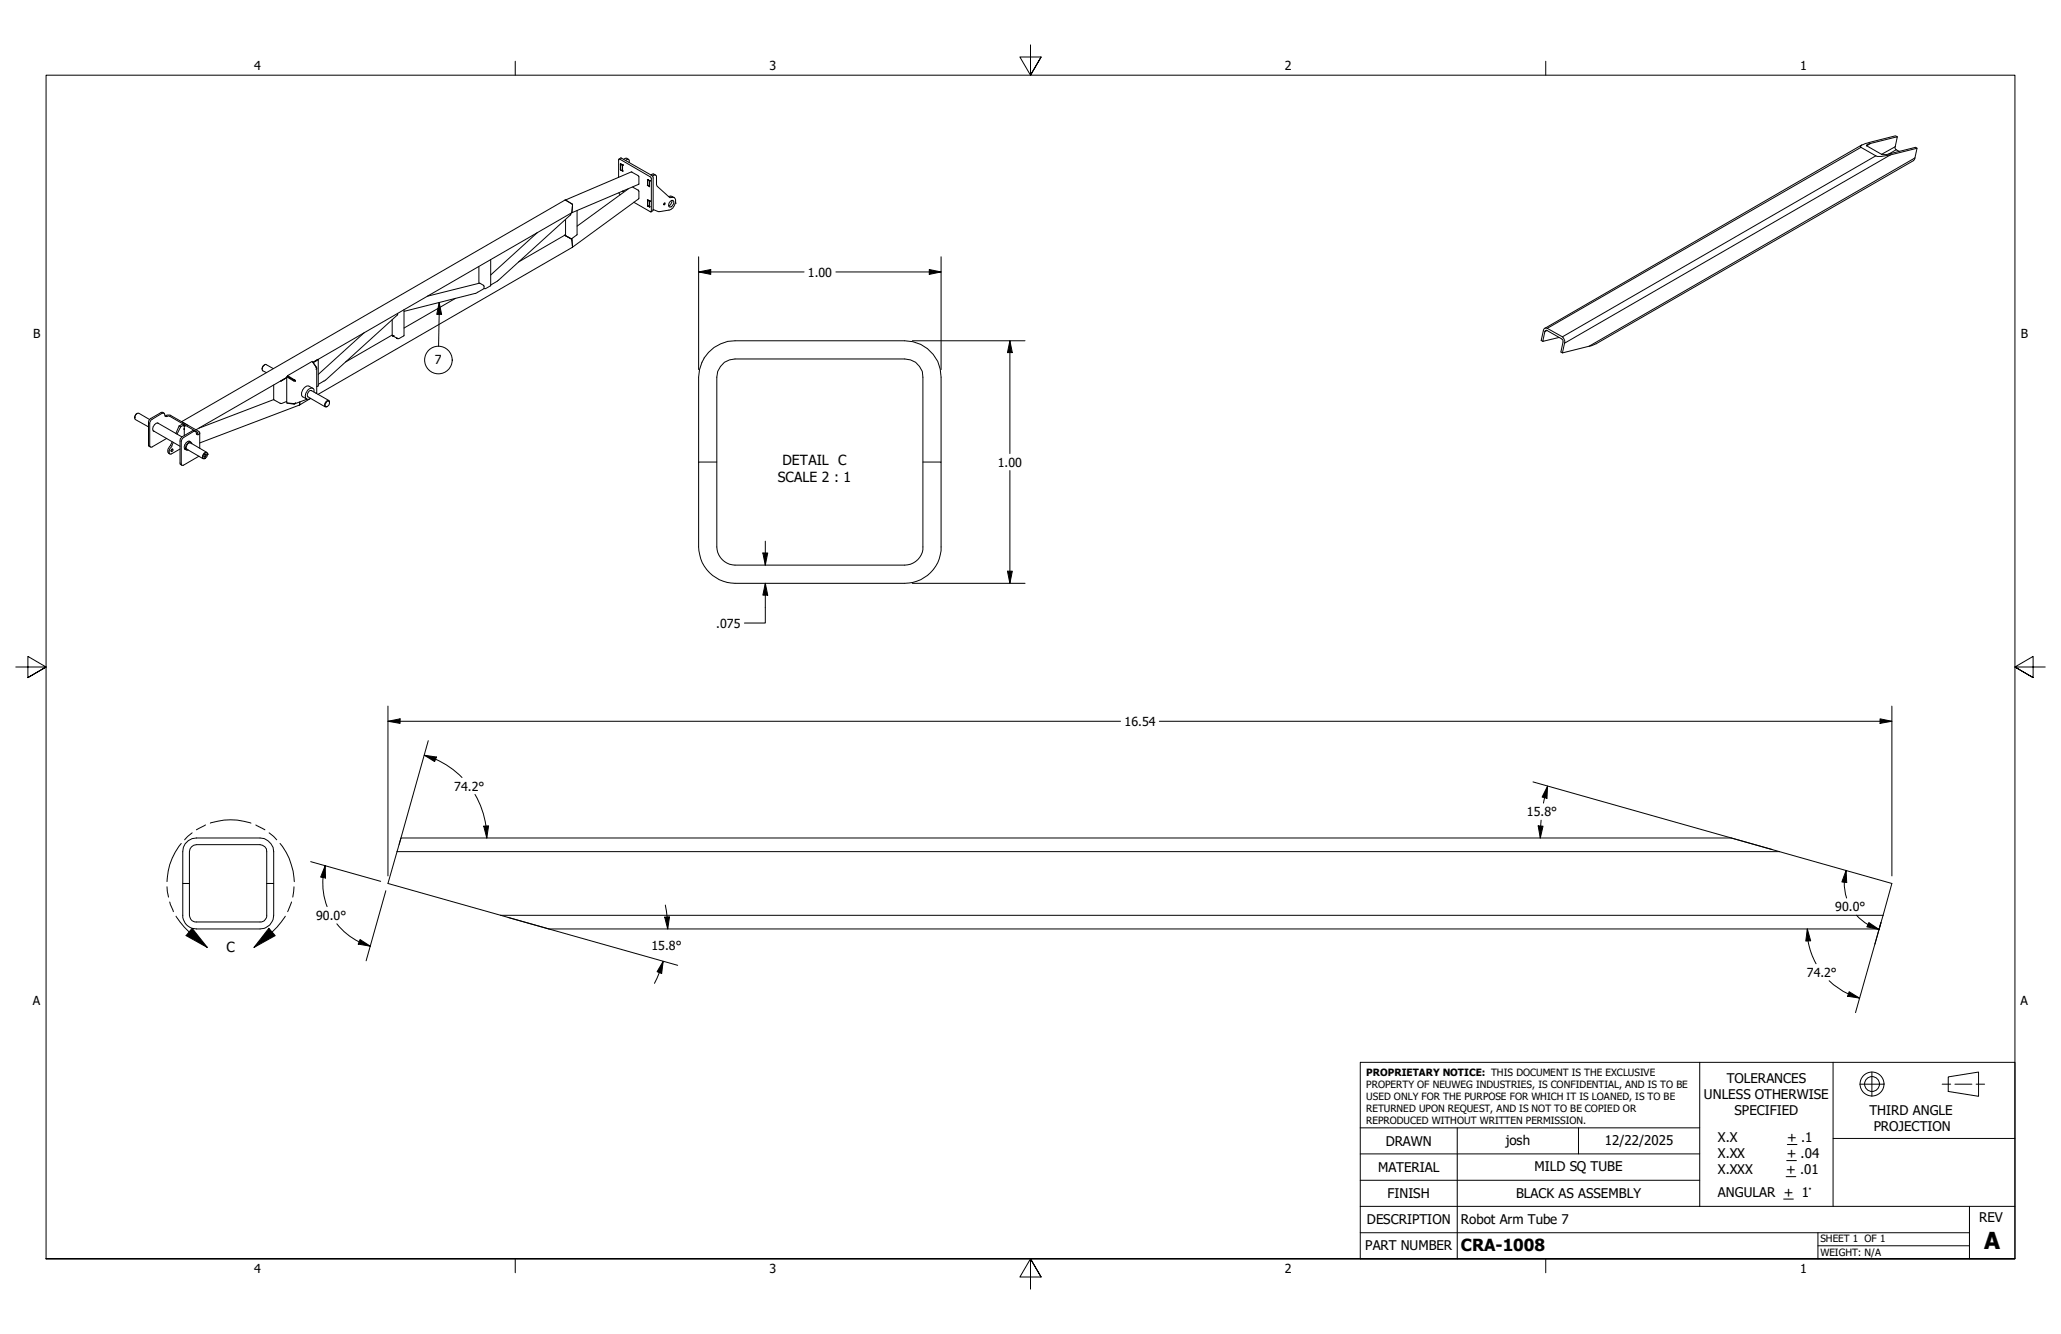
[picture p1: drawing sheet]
<svg xmlns="http://www.w3.org/2000/svg" width="432mm" height="279mm" viewBox="0 0 432 279" stroke-linecap="round" stroke-linejoin="round" font-family="sans-serif">
<!-- layer: Visible (ANSI) -->
<g fill="none" stroke="#000" stroke-width=".21">
<path d="M129.6 37.1l.1-3.8 6.7 3.8 .1 7.2-.2 .1-3.5-2M129.7 33.3l.5-.2 6.6 3.9v7.1l-.4 .3M130 35.5v.1M130 34.4v1.2M130 35.6h.1M130 34.4h.1M130 35.6l.4 .2M130 34.4l.4 .2M130 34.4l.4 .1M130.4 34.5h.1M130.4 35.8h.1M130.4 34.5v.1"/>
<path d="M130.4 34.6v1.2M130.4 34.6h.1M130.7 33.3l.6-.2 .4 .3M131.1 33.6l.2-.1a.3 .3 0 0 1 .4-.1 .3 .3 0 0 1 .1 .3v.3M131.6 39.6l-10.7 7.8M132.5 39.2l1.3 .7v1.8l-13.9 10.1M135.7 37.6h.1M135.6 38.8h.1M135.6 38.8l.1 .1M135.7 37.7l.4 .1zM135.7 38.9l.4 .2M135.7 38.9h.1"/>
<path d="M135.7 38.8l.4 .3M135.7 37.6v1.2M136.1 37.9h.1M136.1 39.1h.1M136.1 37.8h.1M136.1 37.8v.1M136.1 37.8v1.3M136.1 37.9v1.2M136.3 36.6l.5-.2 .6 .3M136.7 36.9l.3-.2a.34 .34 0 0 1 .4 0 .34 .34 0 0 1 .1 .3v1.7l.2 .3 2.6 2.4 .5-.1a.77 .77 0 0 1 .7 1.2l-.5 1-.7 .5-2.4 .3-1.1-.4M390.1 30.4l-66.4 38.4M397.5 28.6l-.4-.2-5.5 1.4-1.5 .6-.3 .3 3.2 1.9a5.6 5.6 0 0 0 3-.2l5.6-1.3-.3-.2-5.8 1.4-1.2 .1-3.3-2 .4-.2 6.1-1.6-.5 2.3 .3 .5 .6 .3"/>
<path d="M401.6 31.1l-.5 2.2-.2 .4-66.5 38.3-1.1 .5-6 1.4-.3-.2 .5-2.1-.2-.5-3.3-1.9-.3 .3-.5 2 3.4-.8M100.3 55.8v3.5M102.8 54.4v5.4l-1.1 .7h-.3M112.6 48.7l-9.8 8.9M118.3 49.3l1.5 .9 .1 1.6M118.3 49.3l-9.7 5.6M118.4 41.9l13.9-5.9 1.4 .8 .2 .2-.1 1.6-14 6M118.5 49.1l-.2 .2M119.6 44.7v.3l-15.2 13.7-1.6 1M119.8 44.6l.1-1.9-1.5-.8-80.4 46.4M119.8 44.6l-54.2 31.3 .9-.6M119.9 51.8l-53.3 30.8"/>
<path d="M120.9 44.1v5l-1.1 .9h-.2l-1.1-.7v-3.3M129.7 40.4l.3 .4M130.4 40.1h.1M135.6 43.1h.1M135.7 43.1h.1M135.7 41.9v1.2M135.7 41.9h.1M135.7 41.9l.4 .2M135.7 43.1l.4 .2M136.1 42.2h.1M136.1 43.3h.1M136.1 42.1h.1"/>
<path d="M136.1 42.1v.1M136.1 42.2v1.1M140.1 41.1h.6l.5 .3M140.3 42.3a.46 .46 0 0 1 .7-.3 .46 .46 0 0 1 0 .8l-.2 .3a.44 .44 0 0 1-.6 .2 .44 .44 0 0 1-.1-.7zM140.8 42l-.3 .8-.4 .3M141.5 42.5h.1M55.4 76.4l-.3 .3-.2 .6M57.3 77.2l-1.5-.8a.83 .83 0 0 0-.8 .4 .83 .83 0 0 0 .1 .9l.7 .3M58.9 79.8l1.2-.7-19.1 10.9M60.1 78.9h.1l1.3 .7v.2M60.1 78.9v5.5l1.4 .1 .4-.1-.3 .2M60.1 79.1l-1.4 .7"/>
<path d="M60.1 78.9l1.4 .9M60.3 78.7l-.1 .1 1.4 .8v-.1M60.3 78.7l1.3 .8M60.3 78.9h.1M60.7 79.1h.1M61.4 79.5h.1M61.5 79.8h.4M61.5 79.6l.3 .2M61.6 79.6l.2 .2M61.6 79.5l.3 .3M61.8 79.8h.1M65.5 75.8l.7 1.2"/>
<path d="M66.3 76.9l.1 .4h-.2v-.4l-.8-1.2-5.1 3M66.4 77.1l-.1 5.3M66.6 75.2l-.9 .7M66.7 75.3v5.5l-.3 .2M76.3 69.7l-9.6 8.7M82.2 66.9v3.3l.2 .2M82.2 70.2l-9.8 5.6M82.4 70.4h.1M82.4 70.4l.7 .5M83.1 70.9h.1M83.2 70.9h.1M83.3 65.7l-.1 .3-15 13.6-1.5 .9"/>
<path d="M84.6 64.8v5.5l-1 .6h-.4M89.5 62l11-2.7 .9 .6v.6l-1.8 1-15 3.7M95.4 62.5l-10.8 6.2M147.1 75.9l-.5 1.5-.2 1.6v17.8M147.5 75a7.7 7.7 0 0 1 6.5-3.6h35.5a7.6 7.6 0 0 1 7.7 7.6v17.8M151.8 75.9l1-.5 1.2-.2h35.5a3.7 3.7 0 0 1 3.9 3.8v35.6a3.8 3.8 0 0 1-3.9 3.8h-35.5a3.9 3.9 0 0 1-3.8-3.8v-35.6l.2-1.2 .5-1zM323.2 71.5l-.3-.2 .4-2a.55 .55 0 0 1 .9-.5l3.3 1.9 .4 .9-.6 2.3M28.2 87.5h.1M28.8 86.6l-.4 .2-.2 .7M31.4 87.9l-2.3-1.3a.89 .89 0 0 0-.7 1.3l2.7 1.5M32.1 90.2l5.6 3.3M33 88.6l5.1 2.9"/>
<path d="M33.2 88.7a.74 .74 0 0 0-1.1 .6l-.1 .7 .3 .4M34.4 86.6l-.6-.2-2.3 1.3-.3 .4-.1 5.3 .4 .2M34.5 87.1l.5-.2h.6l6.1 3.5a.38 .38 0 0 1-.1 .6 .38 .38 0 0 1-.5-.4 .32 .32 0 0 0-.2-.3 .32 .32 0 0 0-.3 .1l-2.3 1.4-.3 .5v4.8a.32 .32 0 0 0 .1 .3 .32 .32 0 0 0 .4 0l3.2-1.8M35.9 94.2l.1-.1a.23 .23 0 0 1 .3 .2 .23 .23 0 0 1-.3 .3l-.2-.1zM36 94.1l-.2 .3M36.1 92.5l-.3 .7a1.45 1.45 0 0 0-.5 1.7l.3 .2M36.3 92.6l-.3 .9a1.31 1.31 0 0 0-.4 1.6l2.1-1.1M37.5 89.2l-.7 1.6M37.5 89.2l.3 .2M37.8 89.4l-.7 1.5M38.1 88.3l1.3 .8M38.5 89.9h.1"/>
<path d="M38.6 89.3h.1M38.6 89.8v.1M38.6 89.2v.1M38.6 89.9h.1M38.6 89.2v-.2l-.8 .4M38.6 89.2h.1M38.6 89.3v.5M38.6 89.9v1.3M38.6 89l-.2-.2-.9 .4M38.7 89.2h.1M38.7 94l.4 .2M39.6 92.4l.4 .2"/>
<path d="M39.8 92.5a.74 .74 0 0 0-1.1 .6l-.1 .8 .3 .3M40.2 93a.5 .5 0 0 0-.5-.4 .5 .5 0 0 0-.5 .3l-.3 .8a.42 .42 0 0 0 .1 .5 .42 .42 0 0 0 .4 0M41 90.4l-.6-.2-2.3 1.3-.3 .4-.1 5.3 .4 .3M41.1 90.9a.27 .27 0 0 0 .3-.1 .27 .27 0 0 0 .1-.2l-5.9-3.4h-.5a.41 .41 0 0 1-.5-.1 .41 .41 0 0 1-.1-.4l-.3-.2-.2 .1-2.3 1.3-.3 .6v4.8a.32 .32 0 0 0 .1 .3 .32 .32 0 0 0 .4 0l3-1.8M41.8 90.7v3.2M42.8 95.2l.1-.1a.27 .27 0 0 1 .4 .2 .27 .27 0 0 1-.2 .3 .22 .22 0 0 1-.3 .1 .22 .22 0 0 1 0-.3zM42.9 94.9l.1-.1a.4 .4 0 0 1 .5 .2 .4 .4 0 0 1-.1 .4l-.1 .3a.45 .45 0 0 1-.7 .3 .45 .45 0 0 1 0-.8zM42.9 95.1a.25 .25 0 0 1 .2 .4 .25 .25 0 0 1-.4 .1M43.3 94.7l-3.4-1.9a.89 .89 0 0 0-.7 1.3l3.3 2M43.5 95.1a.48 .48 0 0 0-.5-.4 .48 .48 0 0 0-.5 .5l-.1 .5a.34 .34 0 0 0 .2 .4 .34 .34 0 0 0 .4-.1M43.5 95.1h.1M57.3 80.6v3.1l1.5 .8 1.3-.4"/>
<path d="M57.3 83.7l-15.6 6M60.2 84.4l1.4 .2v-.1M62.7 84.8l-20.9 8M62.8 84.2l-.1 .6M64.3 83.6l-2.6 1M65.1 83.4l-2.4 1.4M65.2 81.8l3.7 2.1M65.3 81.9a.8 .8 0 0 0-.9 1l.1 .2 3.6 2.1M65.5 81.3l-.7-.4a1.53 1.53 0 0 0-1.6 1.8l.2 .4 .9 .5-.2 .1 .1-.1M65.8 82.1a.6 .6 0 0 0-.2-.8 .6 .6 0 0 0-.8 .2 1.43 1.43 0 0 0-.5 2.1l.7-.2M68.5 84.1a.36 .36 0 0 1 .5 0 .36 .36 0 0 1 0 .5l-.1 .2a.41 .41 0 0 1-.6 .4 .41 .41 0 0 1 0-.7zM69 84.3a.38 .38 0 0 0-.3-.4 .38 .38 0 0 0-.4 .3l-.3 .6a.36 .36 0 0 0 .2 .4 .36 .36 0 0 0 .4 0"/>
<path d="M150.2 96.8h-3.8v17.8a7.7 7.7 0 0 0 7.6 7.6h35.5a7.6 7.6 0 0 0 7.7-7.6v-17.8h-3.8M40.1 177.4l.5-.4 .5-.1h13.4a1.41 1.41 0 0 1 1.4 1.5v13.6l-.1 .3a1.23 1.23 0 0 1-1.3 .8h-13.7a1.44 1.44 0 0 1-1.1-1.4v-13.3l.1-.6zM84 175.5h278.7l33.7 9.5-2.7 9.6h-278.7l-33.7-9.6zM38.3 185v-6.6a2.82 2.82 0 0 1 2.8-2.9h13.4a2.96 2.96 0 0 1 2.8 2.9v6.6M39.7 185h-1.4v6.7a2.82 2.82 0 0 0 2.8 2.9h13.4a2.82 2.82 0 0 0 2.8-2.9v-6.7h-1.4"/>
<circle cx="139.2" cy="42.7" r=".17"/>
</g>
<!-- layer: Visible Narrow (ANSI) -->
<path d="M389.9 30.9l-65.7 37.9M391.9 30l-.8 .5M393 32.6l-65.7 37.9M396 32.4l-68.2 39.5M397.1 30.7l-2.9 1.6M397.3 31.4l-1.6 .9M401.2 33.1l-68.3 39.4M324.1 69.2l-.4 .3M83.2 178.4h289.6M104.9 191.7h289.6" fill="none" stroke="#000" stroke-width=".21"/>
<!-- layer: Break Line (ANSI) -->
<path d="M147.5 75l-.4 .9" fill="none" stroke="#000" stroke-width=".21"/>
<!-- layer: Detail Boundary (ANSI) -->
<g fill="none" stroke="#000" stroke-width=".21">
<path d="M38 176.7a13.1 13.1 0 0 0-3 8M40.3 174.4l-1.6 1.5M43.1 172.8l-2 1M44.1 172.4a13.3 13.3 0 0 1 8.5 0M53.6 172.8l1.9 1M56.4 174.4l1.6 1.5M58.7 176.7a13.1 13.1 0 0 1 3 8M35 185.7l.3 2.2M35.6 188.9l.7 2M36.9 191.9v.1a24.2 24.2 0 0 0 6.5 6.4M40.3 194.4l3.1 4-4.4-2.4zM56.3 194.4l1.4 1.6-4.5 2.4z"/>
<path d="M59.8 191.9v.1a24.2 24.2 0 0 1-6.6 6.4M61.1 188.9l-.8 2M61.6 185.7l-.3 2.2"/>
</g>
<path d="M40.3 194.4l3.1 4-4.4-2.4zM56.3 194.4l1.4 1.6-4.5 2.4z" fill="#000"/>
<!-- layer: Border (ANSI) -->
<path d="M107.9 12.8v2.9M215.9 9.4v6.3l-2.2-3.8h4.4l-2.2 3.8 2.2-3.8M323.8 12.8v2.9M3.3 139.7h6.4l-3.9-2.2v4.4l3.9-2.2-3.9 2.2M428.5 139.7h-6.4l3.9-2.2v4.4l-3.9-2.2 3.9 2.2M9.7 263.7v-248h412.4v248h-412.4h412.4M107.9 263.7v2.9M218.1 267.5l-2.2-3.8 2.2 3.8h-4.4l2.2-3.8v6.3M323.8 263.7v2.9" fill="none" stroke="#000" stroke-width=".21"/>
<!-- layer: Title (ANSI) -->
<g fill="none" stroke="#000" stroke-width=".21">
<path d="M285 222.5h137.1v41.2h-137.1zM285 236.2h71.1M305.3 236.2v27.5M330.7 236.2v5.5M356.1 222.5v30.2M374.5 239.7h2M384 222.5v15.9M389.6 227.1h5.1M392.2 224.5v5.1M406.9 227.1h1.8M408.2 225.6l6.3-1.1v5.1l-6.3-1zM409.6 227.1h3.5"/>
<path d="M414 227.1h1.8M422.1 238.4h-38.1v14.3M285 258.2h127.6M285 252.7h137.1M285 247.2h71.1M285 241.7h71.1M373.7 251.1h2M374.2 246.4h2M374.3 243.1h2.1M380.9 258.2v5.5M412.6 252.7v11M380.9 260.9h31.7"/>
<circle cx="392.2" cy="227" r="2.51"/>
<circle cx="392.2" cy="227" r="1.56"/>
</g>
<!-- layer: Symbol (ANSI) -->
<g fill="none" stroke="#000" stroke-width=".21">
<path d="M92 63.4l.5 2.4h-1zM92 63.4l-.1 9.1"/>
<circle cx="91.9" cy="75.4" r="2.89"/>
</g>
<path d="M92 63.4l.5 2.4h-1z" fill="#000"/>
<!-- layer: Dimension (ANSI) -->
<g fill="none" stroke="#000" stroke-width=".21">
<path d="M146.4 57l2.5-.5v1zM146.4 57h22.1M146.4 53.8v23.6M175.1 57h22.1M194.7 56.5l2.5 .5-2.5 .5zM197.2 53.8v23.6M191.1 71.4h23.7M211.6 71.4l.5 2.5h-1zM211.6 71.4v23.6M211.6 98.6v23.6M159.8 115.8h1l-.5 2.6zM160.3 113.3v5.1"/>
<path d="M211.1 119.6h1l-.5 2.6zM160.3 122.2l.5 2.5h-1zM160.3 122.2v8.3h-4.3M191.1 122.2h23.7M81.3 151.1l2.5-.5v.9zM81.3 151.1h153.5M81.3 147.9v35.6M88.9 158.2l2.5 .4-.3 .9zM88.9 158.2a17.8 17.8 0 0 1 7.9 4.7M89.7 155.1l-6.1 21.7M242.9 151.1h153.5M393.9 150.6l2.5 .5-2.5 .4z"/>
<path d="M396.4 147.9v35.6M99.5 166.4a18 18 0 0 1 2.3 6.6M101.3 173h1.1l-.4 2.5zM101.9 173l.1 2.5M321.2 163.8l50.1 14.1M322.3 173h1l-.6 2.5zM322.8 173l-.1 2.5M322.9 171.8l-.1 1.2M323.6 167l-.2 1.2M324.2 164.7l-.1 2.5-1-.3zM324.2 164.7l-.6 2.4M65.1 180.5l14.7 4.1"/>
<path d="M67.7 183.7a13.7 13.7 0 0 0 .8 6.2M68.1 181.3l.1 2.6-1-.2zM68.1 181.3l-.4 2.5M70.6 193.5a13.7 13.7 0 0 0 4.7 3.8M75.2 197.3l2.4 .9M75.4 196.8l2.2 1.4-2.5-.5zM80.8 186.6l-4.1 14.6M106.4 192.2l35.6 10M139.3 192.1l1-.1-.4 2.6zM139.4 189.6l.4 2.4M139.8 192.1l.1 2.5M378.7 194.6l.6 2.4-1 .1z"/>
<path d="M378.7 194.6l.1 2.4M378.8 197l.8 2.9 .9 2M386.4 184.8l.1 1.6 .4 1.7M386.8 182.3l.1 2.5-1-.1zM386.8 182.3l-.4 2.5M388.9 191.7l1.2 1.1 1.3 .9M391.4 193.7l2.3 1M391.5 193.2l2.2 1.5-2.5-.6zM392.8 197.7l1.3-4.5-5.4 18.9M138.9 201.4l-.3 2.5-.9-.4zM138.9 201.4l-.8 2.3-1 2.3M383.2 205.4l1.6 1.3 2.4 1.5"/>
<path d="M387.3 208.2l2.3 .8M387.4 207.7l2.2 1.3-2.5-.3z"/>
</g>
<g fill="#000">
<path d="M146.4 57l2.5-.5v1zM194.7 56.5l2.5 .5-2.5 .5zM211.6 71.4l.5 2.5h-1zM159.8 115.8h1l-.5 2.6zM211.1 119.6h1l-.5 2.6zM160.3 122.2l.5 2.5h-1zM81.3 151.1l2.5-.5v.9zM88.9 158.2l2.5 .4-.3 .9zM393.9 150.6l2.5 .5-2.5 .4zM101.3 173h1.1l-.4 2.5zM322.3 173h1l-.6 2.5zM324.2 164.7l-.1 2.5-1-.3z"/>
<path d="M68.1 181.3l.1 2.6-1-.2zM75.4 196.8l2.2 1.4-2.5-.5zM139.3 192.1l1-.1-.4 2.6zM378.7 194.6l.6 2.4-1 .1zM386.8 182.3l.1 2.5-1-.1zM391.5 193.2l2.2 1.5-2.5-.6zM138.9 201.4l-.3 2.5-.9-.4zM387.4 207.7l2.2 1.3-2.5-.3z"/>
</g>
<text font-size="4.9" x="415.7" y="261.6">A</text>
<text font-size="3.5" x="306.1" y="262.1">CRA-1008</text>
<g font-size="2.9">
<text x="162.9" y="100.9">SCALE 2 : 1</text>
<text x="164" y="97.3">DETAIL C</text>
<text x="47.4" y="199.5">C</text>
</g>
<g font-size="2.8">
<text x="361.8" y="226.9">TOLERANCES</text>
<text x="357" y="230.3">UNLESS OTHERWISE</text>
<text x="363.4" y="233.6">SPECIFIED</text>
<text x="391.7" y="233.5">THIRD ANGLE</text>
<text x="290.3" y="240">DRAWN</text>
<text x="315.5" y="239.7">josh</text>
<text x="336.2" y="239.8">12/22/2025</text>
<text x="359.9" y="239.3">X.X</text>
<text x="374.5" y="239.3">+ .1</text>
<text x="392.6" y="236.8">PROJECTION</text>
<text x="288.7" y="245.5">MATERIAL</text>
<text x="321.5" y="245.2">MILD SQ TUBE</text>
<text x="359.9" y="242.6">X.XX</text>
<text x="359.9" y="245.9">X.XXX</text>
<text x="374.2" y="245.9">+ .01</text>
<text x="374.3" y="242.6">+ .04</text>
<text x="290.7" y="251">FINISH</text>
<text x="317.6" y="251">BLACK AS ASSEMBLY</text>
<text x="359.9" y="250.7">ANGULAR + 1°</text>
<text x="286.4" y="256.4">DESCRIPTION</text>
<text x="306.1" y="256.3">Robot Arm Tube 7</text>
<text x="414.7" y="256">REV</text>
<text x="286" y="261.9">PART NUMBER</text>
</g>
<g font-size="2.6">
<text x="53.3" y="14.7">4</text>
<text x="161.2" y="14.7">3</text>
<text x="269.2" y="14.7">2</text>
<text x="377.1" y="14.7">1</text>
<text x="169.2" y="57.9">1.00</text>
<text x="6.9" y="70.8">B</text>
<text x="423.4" y="70.8">B</text>
<text x="91.1" y="76.3">7</text>
<text x="209" y="97.7">1.00</text>
<text x="150.1" y="131.4">.075</text>
<text x="235.6" y="152">16.54</text>
<text x="95.2" y="165.6">74.2°</text>
<text x="319.9" y="170.9">15.8°</text>
<text x="384.5" y="190.9">90.0°</text>
<text x="66.2" y="192.7">90.0°</text>
<text x="136.5" y="198.9">15.8°</text>
<text x="378.5" y="204.6">74.2°</text>
<text x="6.9" y="210.5">A</text>
<text x="423.3" y="210.5">A</text>
<text x="53.3" y="266.6">4</text>
<text x="161.2" y="266.6">3</text>
<text x="269.2" y="266.6">2</text>
<text x="377.1" y="266.6">1</text>
</g>
<g font-size="2.1">
<text x="286.3" y="225.4">PROPRIETARY NOTICE: THIS DOCUMENT IS THE EXCLUSIVE</text>
<text x="286.3" y="227.8">PROPERTY OF NEUWEG INDUSTRIES, IS CONFIDENTIAL, AND IS TO BE</text>
<text x="286.3" y="230.4">USED ONLY FOR THE PURPOSE FOR WHICH IT IS LOANED, IS TO BE</text>
<text x="286.3" y="232.9">RETURNED UPON REQUEST, AND IS NOT TO BE COPIED OR</text>
<text x="286.3" y="235.4">REPRODUCED WITHOUT WRITTEN PERMISSION.</text>
<text x="381.4" y="260.2">SHEET 1 OF 1</text>
<text x="381.4" y="263">WEIGHT: N/A</text>
</g>
</svg>
